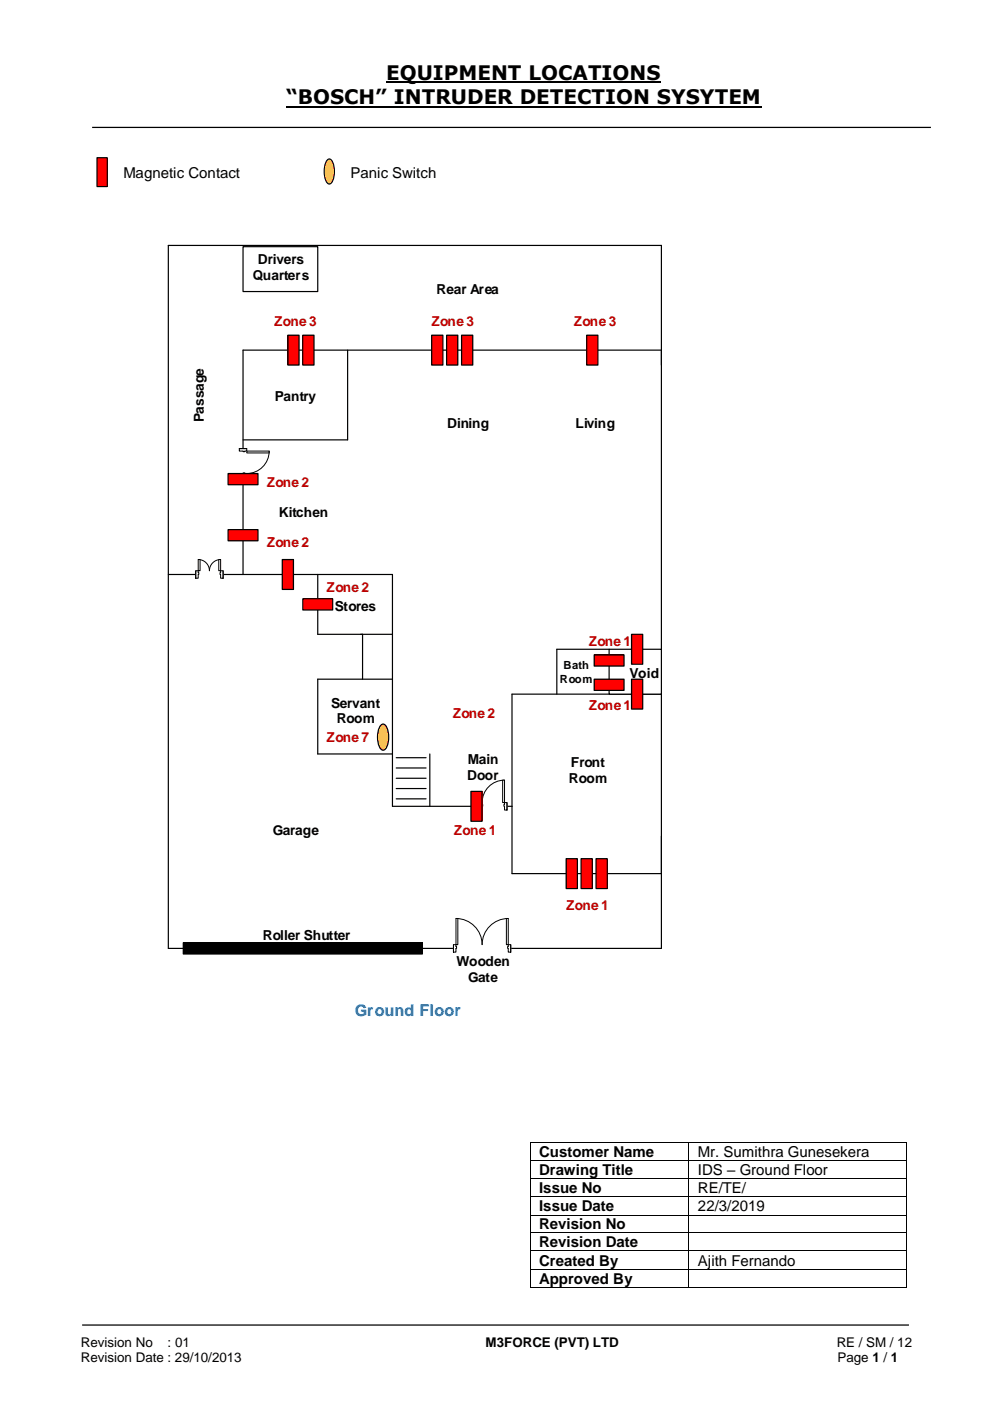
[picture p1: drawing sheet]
<svg xmlns="http://www.w3.org/2000/svg" width="210mm" height="297mm" viewBox="0 0 210 297" stroke-linecap="round" stroke-linejoin="round" font-family="sans-serif">
<path d="M81.8 17.5h58.3M60.6 22.6h100.7" fill="none" stroke="#000" stroke-width=".42"/>
<path d="M19.5 27h177.8M17.4 280.8h175.3" fill="none" stroke="#000" stroke-width=".26"/>
<g fill="#000">
<path d="M112.3 242.1h.2v.2h-.2z" fill-rule="evenodd"/>
<path d="M112.3 242.1h.2v.2h-.2z" fill-rule="evenodd"/>
<path d="M112.3 245.9h.2v.2h-.2z" fill-rule="evenodd"/>
<path d="M112.3 249.8h.2v.1h-.2z" fill-rule="evenodd"/>
<path d="M112.3 253.6h.2v.1h-.2z" fill-rule="evenodd"/>
<path d="M112.3 257.4h.2v.2h-.2z" fill-rule="evenodd"/>
<path d="M146 242.1h.1v.2h-.1z" fill-rule="evenodd"/>
<path d="M146 245.9h.1v.2h-.1z" fill-rule="evenodd"/>
<path d="M146 249.8h.1v.1h-.1z" fill-rule="evenodd"/>
<path d="M146 253.6h.1v.1h-.1z" fill-rule="evenodd"/>
<path d="M146 257.4h.1v.2h-.1z" fill-rule="evenodd"/>
<path d="M192 242.1h.2v.2h-.2z" fill-rule="evenodd"/>
<path d="M192 242.1h.2v.2h-.2z" fill-rule="evenodd"/>
<path d="M192 245.9h.2v.2h-.2z" fill-rule="evenodd"/>
<path d="M192 249.8h.2v.1h-.2z" fill-rule="evenodd"/>
<path d="M192 253.6h.2v.1h-.2z" fill-rule="evenodd"/>
<path d="M192 257.4h.2v.2h-.2z" fill-rule="evenodd"/>
<path d="M112.3 261.2h.2v.2h-.2z" fill-rule="evenodd"/>
<path d="M112.3 265h.2v.2h-.2z" fill-rule="evenodd"/>
<path d="M112.3 268.9h.2v.2h-.2z" fill-rule="evenodd"/>
<path d="M112.3 272.7h.2v.2h-.2z" fill-rule="evenodd"/>
<path d="M112.3 272.7h.2v.2h-.2z" fill-rule="evenodd"/>
<path d="M146 261.2h.1v.2h-.1z" fill-rule="evenodd"/>
<path d="M146 265h.1v.2h-.1z" fill-rule="evenodd"/>
<path d="M146 268.9h.1v.2h-.1z" fill-rule="evenodd"/>
<path d="M146 272.7h.1v.2h-.1z" fill-rule="evenodd"/>
<path d="M192 261.2h.2v.2h-.2z" fill-rule="evenodd"/>
<path d="M192 265h.2v.2h-.2z" fill-rule="evenodd"/>
<path d="M192 268.9h.2v.2h-.2z" fill-rule="evenodd"/>
<path d="M192 272.7h.2v.2h-.2z" fill-rule="evenodd"/>
<path d="M192 272.7h.2v.2h-.2z" fill-rule="evenodd"/>
</g>
<g fill="none" stroke="#000" stroke-width=".21">
<path d="M112.4 242.3v3.6M112.4 246.1v3.7M112.4 249.9v3.7M112.4 253.7v3.7M112.4 257.6v3.6M112.5 242.2h33.5M112.5 246h33.5M112.5 249.8h33.5M112.5 253.7h33.5M112.5 257.5h33.5M146 242.3v3.6M146 246.1v3.7"/>
<path d="M146 249.9v3.7M146 253.7v3.7M146 257.6v3.6M146.1 242.2h45.9M146.1 246h45.9M146.1 249.8h45.9M146.1 253.7h45.9M146.1 257.5h45.9M192.1 242.3v3.6M192.1 246.1v3.7M192.1 249.9v3.7M192.1 253.7v3.7"/>
<path d="M192.1 257.6v3.6M112.4 261.4v3.6M112.4 265.2v3.7M112.4 269.1v3.6M112.5 261.3h33.5M112.5 265.1h33.5M112.5 269h33.5M112.5 272.8h33.5M146 261.4v3.6M146 265.2v3.7M146 269.1v3.6M146.1 261.3h45.9"/>
<path d="M146.1 265.1h45.9M146.1 269h45.9M146.1 272.8h45.9M192.1 261.4v3.6M192.1 265.2v3.7M192.1 269.1v3.6"/>
</g>
<path d="M20.6 33.4h2.1v6.1h-2.1z" fill-rule="evenodd" fill="#f00"/>
<path d="M20.6 33.4h2.1v6.1h-2.1zM35.7 52h104.5v149h-104.5zM73.7 74.2v19h-22.2M140.2 74.2h-88.7v47.6h31.7M67.4 121.8v12.6h15.8M76.9 134.4v9.5M129.1 137.6h-11.1v9.5M67.4 143.9v15.9h15.8M83.2 143.9v27h25.3v14.3h31.7M91.1 159.8v11.1M108.5 147.1h31.7" fill="none" stroke="#000" stroke-width=".25"/>
<path d="M101.7 170h5.8v1.7h-5.8z" fill-rule="evenodd" fill="#fff"/>
<path d="M101.7 170h5.8v1.7h-5.8z" fill="none" stroke="#fff" stroke-width=".21"/>
<path d="M106.9 170.1v1.6h.6v-1.6zM101.7 170.1h.5v1.6h-.5z" fill-rule="evenodd" fill="#fff"/>
<path d="M102.2 170.5v-.4h-.5v1.6h.5v-.8M106.9 170.5v-.4h.6v1.6h-.6v-.8" fill="none" stroke="#000" stroke-width=".21"/>
<path d="M106.8 170.5v.4h.1v-.4zM102.2 170.5h.1v.4h-.1z" fill-rule="evenodd" fill="#fff"/>
<path d="M101.7 170.1v1.6M102.2 170.5h.1v.4h-.1M106.9 170.5h-.1v.4h.1M106.9 165.3a4.8 4.8 0 0 0-4.7 4.8M107.5 170.1v1.6" fill="none" stroke="#000" stroke-width=".21"/>
<path d="M106.5 165.3h.4v4.8h-.4z" fill-rule="evenodd" fill="#fff"/>
<path d="M106.5 165.3h.4v4.8h-.4z" fill="none" stroke="#000" stroke-width=".21"/>
<path d="M129.1 137.6h11.1v9.5h-11.1z" fill-rule="evenodd" fill="#fff"/>
<path d="M83.2 121.8v22.1h-15.8M129.1 137.6h11.1v9.5h-11.1zM108.5 147.1v23.8M84 160.6h6.3M84 162.8h6.3M84 164.9h6.3M84 167.1h6.3M84 169.3h6.3" fill="none" stroke="#000" stroke-width=".25"/>
<path d="M51.5 52.3h15.9v9.5h-15.9z" fill-rule="evenodd" fill="#fff"/>
<path d="M51.5 52.3h15.9v9.5h-15.9z" fill="none" stroke="#000" stroke-width=".25"/>
<path d="M94.7 71h2.3v6.4h-2.3z" fill-rule="evenodd" fill="#f00"/>
<path d="M94.7 71h2.3v6.4h-2.3z" fill="none" stroke="#000" stroke-width=".25"/>
<path d="M91.5 71h2.4v6.4h-2.4z" fill-rule="evenodd" fill="#f00"/>
<path d="M91.5 71h2.4v6.4h-2.4z" fill="none" stroke="#000" stroke-width=".25"/>
<path d="M124.4 71h2.3v6.4h-2.3z" fill-rule="evenodd" fill="#f00"/>
<path d="M124.4 71h2.3v6.4h-2.3z" fill="none" stroke="#000" stroke-width=".25"/>
<path d="M61 71h2.4v6.4h-2.4z" fill-rule="evenodd" fill="#f00"/>
<path d="M61 71h2.4v6.4h-2.4z" fill="none" stroke="#000" stroke-width=".25"/>
<path d="M64.2 71h2.4v6.4h-2.4z" fill-rule="evenodd" fill="#f00"/>
<path d="M64.2 71h2.4v6.4h-2.4z" fill="none" stroke="#000" stroke-width=".25"/>
<path d="M97.8 71h2.4v6.4h-2.4z" fill-rule="evenodd" fill="#f00"/>
<path d="M97.8 71h2.4v6.4h-2.4z" fill="none" stroke="#000" stroke-width=".25"/>
<path d="M50.7 95.1h1.7v5.8h-1.7z" fill-rule="evenodd" fill="#fff"/>
<path d="M50.7 95.1h1.7v5.8h-1.7z" fill="none" stroke="#fff" stroke-width=".21"/>
<path d="M50.7 95.1h1.6v.5h-1.6zM50.7 100.4v.5h1.6v-.5z" fill-rule="evenodd" fill="#fff"/>
<path d="M51.5 95.6h-.8v-.5h1.6v.5h-.4M51.5 100.4h-.8v.5h1.6v-.5h-.4" fill="none" stroke="#000" stroke-width=".21"/>
<path d="M51.5 95.6h.4v.1h-.4zM51.5 100.2v.2h.4v-.2z" fill-rule="evenodd" fill="#fff"/>
<path d="M50.7 95.1h1.6M51.5 95.6v.1h.4v-.1M57.1 95.6a4.8 4.8 0 0 1-4.8 4.8M50.7 100.9h1.6M51.5 100.4v-.2h.4v.2" fill="none" stroke="#000" stroke-width=".21"/>
<path d="M52.3 95.6h4.8v.4h-4.8z" fill-rule="evenodd" fill="#fff"/>
<path d="M52.3 95.6h4.8v.4h-4.8z" fill="none" stroke="#000" stroke-width=".21"/>
<path d="M48.3 100.4h6.4v2.3h-6.4z" fill-rule="evenodd" fill="#f00"/>
<path d="M48.3 100.4h6.4v2.3h-6.4z" fill="none" stroke="#000" stroke-width=".25"/>
<path d="M48.3 112.2h6.4v2.4h-6.4z" fill-rule="evenodd" fill="#f00"/>
<path d="M48.3 112.2h6.4v2.4h-6.4z" fill="none" stroke="#000" stroke-width=".25"/>
<path d="M125.9 143.9h6.4v2.4h-6.4z" fill-rule="evenodd" fill="#f00"/>
<path d="M125.9 143.9h6.4v2.4h-6.4z" fill="none" stroke="#000" stroke-width=".25"/>
<path d="M125.9 138.8h6.4v2.4h-6.4z" fill-rule="evenodd" fill="#f00"/>
<path d="M125.9 138.8h6.4v2.4h-6.4zM38.8 199.8h50.7v2.4h-50.7z" fill="none" stroke="#000" stroke-width=".25"/>
<path d="M38.8 199.8h50.7v2.4h-50.7z" fill-rule="evenodd" fill="#000"/>
<path d="M64.2 126.9h6.3v2.4h-6.3z" fill-rule="evenodd" fill="#f00"/>
<path d="M64.2 126.9h6.3v2.4h-6.3z" fill="none" stroke="#000" stroke-width=".25"/>
<path d="M123.2 182h2.3v6.3h-2.3z" fill-rule="evenodd" fill="#f00"/>
<path d="M123.2 182h2.3v6.3h-2.3z" fill="none" stroke="#000" stroke-width=".25"/>
<path d="M120 182h2.4v6.3h-2.4z" fill-rule="evenodd" fill="#f00"/>
<path d="M120 182h2.4v6.3h-2.4z" fill="none" stroke="#000" stroke-width=".25"/>
<path d="M59.8 118.6h2.4v6.3h-2.4z" fill-rule="evenodd" fill="#f00"/>
<path d="M59.8 118.6h2.4v6.3h-2.4z" fill="none" stroke="#000" stroke-width=".25"/>
<path d="M133.9 143.9h2.3v6.4h-2.3z" fill-rule="evenodd" fill="#f00"/>
<path d="M133.9 143.9h2.3v6.4h-2.3z" fill="none" stroke="#000" stroke-width=".25"/>
<path d="M133.9 134.4h2.3v6.4h-2.3z" fill-rule="evenodd" fill="#f00"/>
<path d="M133.9 134.4h2.3v6.4h-2.3z" fill="none" stroke="#000" stroke-width=".25"/>
<path d="M126.3 182h2.4v6.3h-2.4z" fill-rule="evenodd" fill="#f00"/>
<path d="M126.3 182h2.4v6.3h-2.4z" fill="none" stroke="#000" stroke-width=".25"/>
<path d="M99.8 167.7h2.4v6.4h-2.4z" fill-rule="evenodd" fill="#f00"/>
<path d="M35.7 121.8h15.8M99.8 167.7h2.4v6.4h-2.4z" fill="none" stroke="#000" stroke-width=".25"/>
<path d="M41.5 120.9h5.8v1.7h-5.8z" fill-rule="evenodd" fill="#fff"/>
<path d="M41.5 120.9h5.8v1.7h-5.8z" fill="none" stroke="#fff" stroke-width=".21"/>
<path d="M46.8 121v1.5h.5v-1.5zM41.5 121h.5v1.5h-.5z" fill-rule="evenodd" fill="#fff"/>
<path d="M42 121.4v-.4h-.5v1.5h.5v-.7M46.8 121.4v-.4h.5v1.5h-.5v-.7" fill="none" stroke="#000" stroke-width=".21"/>
<path d="M46.6 121.4v.4h.2v-.4zM42 121.4h.1v.4h-.1z" fill-rule="evenodd" fill="#fff"/>
<path d="M42 118.6a2.38 2.38 0 0 1 2.4 2.4 2.38 2.38 0 0 1 2.4-2.4M41.5 121v1.5M42 121.4h.1v.4h-.1M46.8 121.4h-.2v.4h.2M47.3 121v1.5" fill="none" stroke="#000" stroke-width=".21"/>
<path d="M42 118.6h.4v2.4h-.4z" fill-rule="evenodd" fill="#fff"/>
<path d="M42 118.6h.4v2.4h-.4z" fill="none" stroke="#000" stroke-width=".21"/>
<path d="M46.4 118.6h.4v2.4h-.4z" fill-rule="evenodd" fill="#fff"/>
<path d="M46.4 118.6h.4v2.4h-.4z" fill="none" stroke="#000" stroke-width=".21"/>
<path d="M96.1 200.2h12.2v1.6h-12.2z" fill-rule="evenodd" fill="#fff"/>
<path d="M96.1 200.2h12.2v1.6h-12.2z" fill="none" stroke="#fff" stroke-width=".21"/>
<path d="M107.7 200.2v1.6h.6v-1.6zM96.1 200.2h.5v1.6h-.5z" fill-rule="evenodd" fill="#fff"/>
<path d="M96.6 200.6v-.4h-.5v1.6h.5v-.8M107.7 200.6v-.4h.6v1.6h-.6v-.8" fill="none" stroke="#000" stroke-width=".21"/>
<path d="M107.6 200.6v.4h.1v-.4zM96.6 200.6h.2v.4h-.2z" fill-rule="evenodd" fill="#fff"/>
<path d="M96.6 194.7a5.5 5.5 0 0 1 5.6 5.5 5.5 5.5 0 0 1 5.5-5.5M96.1 200.2v1.6M96.6 200.6h.2v.4h-.2M107.7 200.6h-.1v.4h.1M108.3 200.2v1.6" fill="none" stroke="#000" stroke-width=".21"/>
<path d="M96.6 194.7h.4v5.5h-.4z" fill-rule="evenodd" fill="#fff"/>
<path d="M96.6 194.7h.4v5.5h-.4z" fill="none" stroke="#000" stroke-width=".21"/>
<path d="M107.3 194.7h.4v5.5h-.4z" fill-rule="evenodd" fill="#fff"/>
<path d="M107.3 194.7h.4v5.5h-.4z" fill="none" stroke="#000" stroke-width=".21"/>
<path d="M80.6 153.8l.6-.3a2.57 2.57 0 0 1 1.2 2.7 2.58 2.58 0 0 1-1.2 2.8 2.58 2.58 0 0 1-1.2-2.8 4.3 4.3 0 0 1 .6-2.4z" fill-rule="evenodd" fill="#ffc000"/>
<path d="M80.6 153.8l.6-.3a2.57 2.57 0 0 1 1.2 2.7 2.58 2.58 0 0 1-1.2 2.8 2.58 2.58 0 0 1-1.2-2.8 4.3 4.3 0 0 1 .6-2.4z" fill="none" stroke="#000" stroke-width=".25"/>
<path d="M69.5 33.8l.3-.1a2.5 2.5 0 0 1 1.1 2.6 2.5 2.5 0 0 1-1.1 2.7 2.5 2.5 0 0 1-1.1-2.7 3.6 3.6 0 0 1 .8-2.5z" fill-rule="evenodd" fill="#ffc000"/>
<path d="M69.5 33.8l.3-.1a2.5 2.5 0 0 1 1.1 2.6 2.5 2.5 0 0 1-1.1 2.7 2.5 2.5 0 0 1-1.1-2.7 3.6 3.6 0 0 1 .8-2.5z" fill="none" stroke="#000" stroke-width=".24"/>
<g font-size="4.2">
<text x="81.8" y="17">EQUIPMENT LOCATIONS</text>
<text x="60.6" y="22.1">“BOSCH” INTRUDER DETECTION SYSYTEM</text>
</g>
<text font-size="3.4" fill="#0070c0" x="75.2" y="215.4">Ground Floor</text>
<g font-size="3.2">
<text x="26.2" y="37.7">Magnetic Contact</text>
<text x="74.3" y="37.7">Panic Switch</text>
<text x="114.3" y="245.2">Customer Name</text>
<text x="147.9" y="245.2">Mr. Sumithra Gunesekera</text>
<text x="114.3" y="249.1">Drawing Title</text>
<text x="147.9" y="249.1">IDS – Ground Floor</text>
<text x="114.3" y="252.9">Issue No</text>
<text x="114.3" y="256.7">Issue Date</text>
<text x="147.9" y="252.9">RE/TE/</text>
<text x="147.9" y="256.7">22/3/2019</text>
<text x="114.3" y="260.6">Revision No</text>
<text x="114.3" y="264.4">Revision Date</text>
<text x="114.3" y="268.2">Created By</text>
<text x="147.9" y="268.2">Ajith Fernando</text>
<text x="114.3" y="272">Approved By</text>
</g>
<g font-size="2.9">
<text x="53.6" y="59.3">Quarters</text>
<text x="54.6" y="55.9">Drivers</text>
<text x="92.5" y="62.4">Rear Area</text>
<text x="43.2" y="89.5" transform="rotate(-90 43.2 89.5)">Passage</text>
<text x="58.3" y="85">Pantry</text>
<text x="94.8" y="90.6">Dining</text>
<text x="122" y="90.6">Living</text>
<text x="59.1" y="109.7">Kitchen</text>
<text x="71" y="129.4">Stores</text>
<text x="133.4" y="143.7">Void</text>
<text x="70.2" y="149.9">Servant</text>
<text x="71.4" y="153.3">Room</text>
<text x="99.1" y="161.9">Main</text>
<text x="99.1" y="165.3">Door</text>
<text x="120.6" y="166">Room</text>
<text x="121" y="162.6">Front</text>
<text x="57.8" y="177">Garage</text>
<text x="55.7" y="199.3">Roller Shutter</text>
<text x="96.8" y="204.7">Wooden</text>
<text x="99.2" y="208.1">Gate</text>
</g>
<g font-size="2.9" fill="#c00000">
<text x="58.1" y="69.1">Zone 3</text>
<text x="91.5" y="69.1">Zone 3</text>
<text x="121.6" y="69.1">Zone 3</text>
<text x="56.5" y="103.3">Zone 2</text>
<text x="56.5" y="116">Zone 2</text>
<text x="69.2" y="125.5">Zone 2</text>
<text x="124.8" y="137">Zone 1</text>
<text x="96" y="152.3">Zone 2</text>
<text x="124.8" y="150.5">Zone 1</text>
<text x="69.2" y="157.3">Zone 7</text>
<text x="96.2" y="177">Zone 1</text>
<text x="120" y="192.9">Zone 1</text>
</g>
<g font-size="2.8">
<text x="17.1" y="285.5">Revision No</text>
<text x="35.5" y="285.5">: 01</text>
<text x="102.9" y="285.5">M3FORCE (PVT) LTD</text>
<text x="177.4" y="285.5">RE / SM / 12</text>
<text x="17.1" y="288.7">Revision Date : 29/10/2013</text>
<text x="177.5" y="288.7">Page 1 / 1</text>
</g>
<g font-size="2.4">
<text x="119.4" y="141.8">Bath</text>
<text x="118.7" y="144.7">Room</text>
</g>
</svg>
